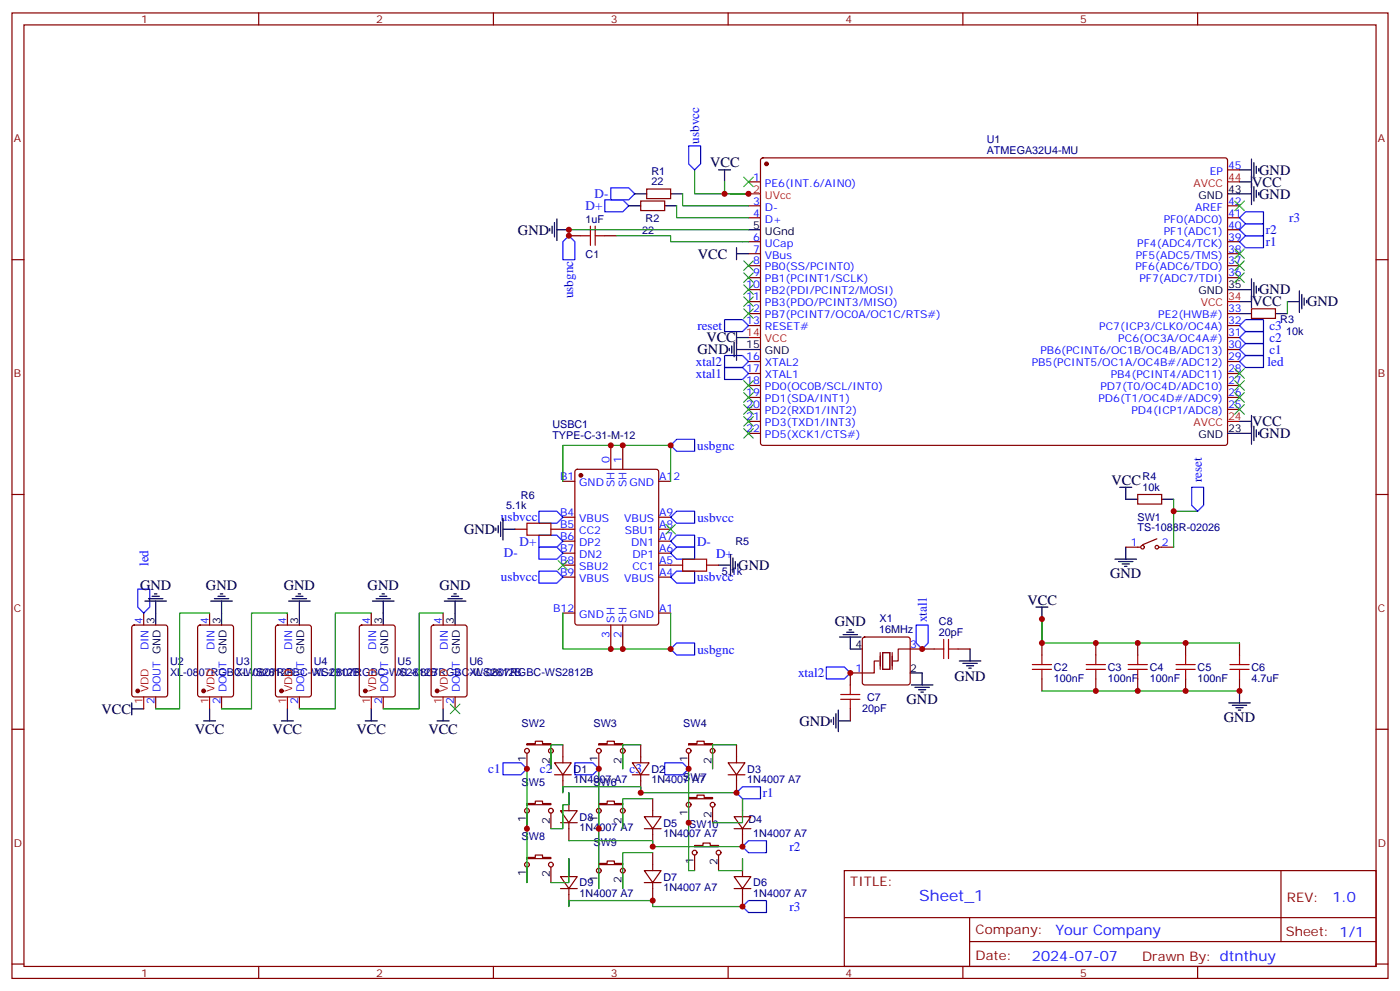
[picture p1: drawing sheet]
<svg xmlns="http://www.w3.org/2000/svg" width="412mm" height="292mm" viewBox="0 0 412 292" stroke-linecap="round" stroke-linejoin="round" font-family="sans-serif">
<g fill="none" stroke="#870000" stroke-width=".35">
<path d="M3.5 3.8h405.4v284.3h-405.4zM7.1 7.3h398.2v277.3h-398.2zM76.2 3.8v3.5M145.3 3.8v3.5M214.5 3.8v3.5M283.6 3.8v3.5M352.8 3.8v3.5M188.7 59.2h7.1v2.8h-7.1zM190.5 55.7h7.1v2.8h-7.1zM220.5 53.6h3.5M224.2 46.7l.5-.2 136.5 .1 .4 .6-.1 83.5-.6 .5-136.5-.1-.4-.6v-83.3zM361.6 50h3.5"/>
<path d="M3.5 76.5h3.6M167.6 69.4h3.5M178.2 69.4h3.5M220.5 60.6h3.5M220.5 64.1h3.5M220.5 71.2h3.5M220.5 74.7h3.5M220.5 78.2h3.5M361.6 60.6h3.5M361.6 64.1h3.5M361.6 71.2h3.5M361.6 74.7h3.5"/>
<path d="M361.6 78.2h3.5M361.6 67.7h3.5M405.3 76.5h3.6M220.5 81.8h3.5M220.5 85.3h3.5M220.5 88.8h3.5M220.5 92.4h3.5M220.5 95.9h3.5M361.6 81.8h3.5M361.6 92.4h3.5M361.6 95.9h3.5M361.6 99.4h3.5"/>
<path d="M368.7 90.9h7v2.9h-7zM220.5 106.5h3.5M220.5 110h3.5M220.5 113.5h3.5M220.5 117.1h3.5M361.6 106.5h3.5M361.6 110h3.5M361.6 113.5h3.5M361.6 117.1h3.5M361.6 102.9h3.5M169.6 138.4l.4-.2h23.3l.7 .4v44.8l-.4 .6-23.6 .1-.6-.5-.1-44.7zM179.9 131.2v7"/>
<path d="M183.4 131.2v7M220.5 120.6h3.5M220.5 124.1h3.5M220.5 127.6h3.5M361.6 120.6h3.5M3.5 145.6h3.6M151.7 155.9h3.5M162.3 155.9h7M165.8 141.7h3.5M165.8 152.3h3.5M165.8 159.4h3.5M194 141.7h3.6"/>
<path d="M194 152.3h3.6M194 155.9h3.6M194 159.4h3.6M335.1 145.6h7.1v2.8h-7.1zM340.8 158.7l-4.3 1.7M405.3 145.6h3.6M165.8 162.9h3.5M165.8 166.4h3.5M165.8 170h3.5M194 162.9h3.6M194 166.4h7.1M194 170h3.6"/>
<path d="M208.1 166.4h3.6M331.6 161.1h4.2M341.5 161.1h4.2M39 184.3l.5-.2h9.2l.6 .4 .1 20-.5 .7h-9.4l-.6-.4-.1-20zM42.3 180.6v3.5M58.4 184.3l.5-.2h9.2l.6 .4 .1 20-.5 .7h-9.4l-.6-.4-.1-20zM61.7 180.6v3.5M81.4 184.3l.4-.2h9.2l.7 .4v20l-.4 .7h-9.5l-.6-.4-.1-20zM84.7 180.6v3.5M106.1 184.3l.4-.2h9.2l.7 .4v20l-.4 .7h-9.5l-.6-.4-.1-20zM109.4 180.6v3.5M127.2 184.3l.5-.2h9.2l.6 .4 .1 20-.5 .7h-9.4l-.6-.4-.1-20z"/>
<path d="M130.5 180.6v3.5M165.8 180.6h3.5M179.9 184.1v7M183.4 184.1v7M194 180.6h3.6M254 198.2h-3.5v3.5M254.2 187.8l.5-.2h12.7l.5 .2 .2 .5v12.7l-.2 .5-.5 .2h-12.7l-.5-.2-.2-.5v-12.7zM268.1 191.1h7.1M282.2 191.1h3.6M306.9 189.4v3.5M306.9 200v3.5M322.8 189.4v3.5"/>
<path d="M322.8 200v3.5M335.1 189.4v3.5M335.1 200v3.5M349.2 189.4v3.5M349.2 200v3.5M365.1 189.4v3.5M365.1 200v3.5M3.5 214.8h3.6M45.9 205.2v3.6M65.3 205.2v3.6M88.2 205.2v3.6M112.9 205.2v3.6"/>
<path d="M134.1 205.2v3.6M155.2 219h2.5v-.7h2.1v.7h2.5v.4h-7.1zM165.8 219.4v5.2M176.4 219h2.5v-.7h2.1v.7h2.4v.4h-7zM188.7 219.4v5.2M202.8 219h2.5v-.7h2.1v.7h2.5v.4h-7.1zM217 219.4v5.2M250.5 208.8v3.5M405.3 214.8h3.6M155.2 236.6h2.5v-.7h2.1v.7h2.5v.4h-7.1zM155.2 221.8v4.6M155.2 239.5v4.6"/>
<path d="M162.3 221.8v4.6M162.3 239.5v4.6M163.3 224.6h5l-2.5 3.6zM163.3 228.2h5M165.1 238.8h4.9l-2.4 3.5zM165.8 228.2v5.3M167.6 233.5v5.3M176.4 236.6h2.5v-.7h2.1v.7h2.4v.4h-7zM176.4 221.8v4.6M176.4 239.5v4.6M183.4 221.8v4.6M183.4 239.5v4.6"/>
<path d="M186.3 224.6h4.9l-2.5 3.6zM186.3 228.2h4.9M188.7 228.2v5.3M192.3 235.2v5.3M202.8 234.9h2.5v-.7h2.1v.7h2.5v.3h-7.1zM202.8 221.8v4.6M202.8 237.7v4.6M209.9 221.8v4.6M209.9 237.7v4.6M214.5 224.6h4.9l-2.4 3.6zM214.5 228.2h4.9M217 228.2v5.3"/>
<path d="M218.7 235.2v5.3M155.2 252.5h2.5v-.7h2.1v.7h2.5v.4h-7.1zM155.2 255.3v4.6M162.3 255.3v4.6M165.1 258.2h4.9l-2.4 3.5zM165.1 242.3h4.9M167.6 242.3v5.3M167.6 252.9v5.3M176.4 254.3h2.5v-.7h2.1v.7h2.4v.3h-7zM176.4 257.1v4.6M183.4 257.1v4.6M189.8 240.5h4.9l-2.4 3.6z"/>
<path d="M189.8 256.4h4.9l-2.4 3.5zM189.8 244.1h4.9M189.8 259.9h4.9M192.3 244.1v5.2M192.3 251.1v5.3M192.3 259.9v5.3M204.6 249h2.5v-.7h2.1v.7h2.5v.3h-7.1zM204.6 251.8v4.6M211.7 251.8v4.6M216.3 240.5h4.9l-2.5 3.6zM216.3 258.2h4.9l-2.5 3.5zM216.3 244.1h4.9"/>
<path d="M218.7 244.1v5.2M218.7 252.9v5.3M248.7 256.4h156.6v28.2h-156.6zM377.3 256.4v20.9M165.1 261.7h4.9M167.6 261.7v5.3M216.3 261.7h4.9M218.7 261.7v5.3M248.7 270.2h156.5M285.6 277.3h119.6M285.6 270.2v14.2M3.5 283.9h3.6"/>
<path d="M76.2 284.6v3.5M145.3 284.6v3.5M214.5 284.6v3.5M283.6 284.6v3.5M352.8 284.6v3.5M405.3 283.9h3.6"/>
<circle cx="336.5" cy="161.1" r=".53"/>
<circle cx="340.8" cy="161.1" r=".53"/>
<circle cx="155.2" cy="238.8" r=".71"/>
<circle cx="155.2" cy="221.1" r=".71"/>
<circle cx="162.3" cy="221.1" r=".71"/>
<circle cx="162.3" cy="238.8" r=".71"/>
<circle cx="176.4" cy="238.8" r=".71"/>
<circle cx="176.4" cy="221.1" r=".71"/>
<circle cx="183.4" cy="238.8" r=".71"/>
<circle cx="183.4" cy="221.1" r=".71"/>
<circle cx="202.8" cy="221.1" r=".71"/>
<circle cx="202.8" cy="237" r=".71"/>
<circle cx="209.9" cy="237" r=".71"/>
<circle cx="209.9" cy="221.1" r=".71"/>
<circle cx="155.2" cy="254.6" r=".71"/>
<circle cx="162.3" cy="254.6" r=".71"/>
<circle cx="176.4" cy="256.4" r=".71"/>
<circle cx="183.4" cy="256.4" r=".71"/>
<circle cx="204.6" cy="251.1" r=".71"/>
<circle cx="211.7" cy="251.1" r=".71"/>
</g>
<g fill="#870000" stroke="#870000" stroke-width=".35">
<circle cx="225.8" cy="48.3" r=".53"/>
<circle cx="171.1" cy="140" r=".53"/>
<circle cx="40.6" cy="203.5" r=".53"/>
<circle cx="60" cy="203.5" r=".53"/>
<circle cx="82.9" cy="203.5" r=".53"/>
<circle cx="107.6" cy="203.5" r=".53"/>
<circle cx="128.8" cy="203.5" r=".53"/>
</g>
<path d="M220.5 57.1h3.5M361.6 53.6h3.5M220.5 99.4h3.5M361.6 88.8h3.5M361.6 124.1h3.5M42.3 205.2v3.6M61.7 205.2v3.6M84.7 205.2v3.6M109.4 205.2v3.6M130.5 205.2v3.6" fill="none" stroke="#f00" stroke-width=".35"/>
<g fill="none" stroke="#000" stroke-width=".35">
<path d="M187 57.1h3.5M197.6 57.1h3.5M211.7 50h3.5M213.4 50v3.6M361.6 57.1h7.1M365.1 50h3.6M365.1 53.6h3.6M368.7 46.8v13.5M369.4 47.9v4.2M369.4 55v4.2M370.1 49v2.1M370.1 56v2.1"/>
<path d="M370.8 49.7v.7M370.8 56.7v.7M161.9 67.3v.7M162.6 66.6v2.1M163.3 65.5v4.3M164 67.7h3.6M164 64.5v6.3M185.2 60.6h3.5M195.8 60.6h3.5M217 74.7h3.5M217 73v3.5M220.5 67.7h3.5"/>
<path d="M217 97.6v8.5M217 99.4h3.5M361.6 85.3h7.1M365.1 88.8h3.6M365.1 92.4h3.6M368.7 82.1v8.5M369.4 83.2v4.2M370.1 84.2v2.2M370.8 84.9v.8M375.7 92.4h3.5M379.2 88.8h3.6M382.8 85.7v6.3"/>
<path d="M383.5 86.7v4.2M384.2 87.8v2.1M384.9 88.5v.7M214.8 102.6v.7M215.5 101.9v2.1M216.3 100.8v4.3M217 102.9h7M361.6 127.6h7.1M365.1 124.1h3.6M368.7 122.3v8.5M369.4 125.5v4.3M370.1 126.6v2.1"/>
<path d="M370.8 127.3v.7M146 155.5v.7M146.8 154.8v2.1M147.5 153.7v4.3M148.2 155.9h3.5M148.2 152.7v6.3M329.8 143.5h3.6M331.6 143.5v3.5h3.5M342.2 147h3.5M42.7 177h6.3M43.7 176.3h4.3M44.8 175.6h2.1"/>
<path d="M45.5 174.9h.7M45.9 177v7.1M62.1 177h6.3M63.1 176.3h4.3M64.2 175.6h2.1M64.9 174.9h.7M65.3 177v7.1M85 177h6.4M86.1 176.3h4.2M87.1 175.6h2.2M87.8 174.9h.7M88.2 177v7.1"/>
<path d="M109.7 177h6.4M110.8 176.3h4.2M111.8 175.6h2.1M112.5 174.9h.7M112.9 177v7.1M130.9 177h6.3M131.9 176.3h4.3M133 175.6h2.1M133.7 174.9h.7M134.1 177v7.1M211.7 166.4h3.5M215.2 163.3v6.3"/>
<path d="M215.9 164.3v4.3M216.6 165.4v2.1M217.3 166.1v.7M305.2 178.8h3.5M306.9 178.8v3.5M328.4 164.7h6.4M329.5 165.4h4.2M330.6 166.1h2.1M331.3 166.8h.7M331.6 161.1v3.6M247.3 187.6h6.3M248.4 186.9h4.2"/>
<path d="M249.4 186.2h2.1M250.1 185.5h.7M250.5 187.6v3.5h3.5M268.1 198.2h3.5v3.5M282.6 194.7h6.3M283.6 195.4h4.3M284.7 196.1h2.1M285.4 196.8h.7M285.8 191.1v3.6M38.8 208.8h3.5M38.8 207v3.5M60 212.3h3.5"/>
<path d="M61.7 208.8v3.5M82.9 212.3h3.5M84.7 208.8v3.5M107.6 212.3h3.5M109.4 208.8v3.5M128.8 212.3h3.5M130.5 208.8v3.5M244.8 211.9v.8M245.5 211.2v2.2M246.2 210.2v4.2M246.9 212.3h3.6M246.9 209.1v6.4"/>
<path d="M268.5 201.7h6.3M269.5 202.4h4.3M270.6 203.1h2.1M271.3 203.8h.7M361.9 207h6.4M363 207.7h4.2M364.1 208.4h2.1M364.8 209.1h.7M365.1 203.5v3.5"/>
</g>
<g fill="none" stroke="#008700" stroke-width=".35">
<path d="M201.1 57.1v3.5h19.4M204.6 50v7.1h15.9h-5.3M213.4 53.6v3.5M181.7 69.4h15.9v1.8h22.9M199.3 60.6v3.5h21.2M220.5 67.7h-52.9v1.7M379.2 88.8v3.6M165.8 141.7v-10.5h31.8v10.5M345.7 147v14.1M345.7 150.6h7.1M61.7 180.6h-8.8v28.2h-7M84.7 180.6h-10.6v28.2h-8.8"/>
<path d="M109.4 180.6h-10.6v28.2h-10.6M130.5 180.6h-7v28.2h-10.6M165.8 180.6v10.5h31.8v-10.5M306.9 189.4v-7.1v7.1h58.2M165.8 219.4h-3.5v7M188.7 219.4h-5.3v7M217 219.4h-7.1v7M306.9 203.5h58.2M155.2 226.4v33.5M165.8 233.5v-1.8h22.9v1.8h28.3M167.6 233.5v3.5h-1.8v7.1h-3.5M176.4 226.4v35.3"/>
<path d="M192.3 235.2h-8.9v8.9M202.8 226.4v30h1.8M218.7 235.2v7.1h-8.8M167.6 247.6h24.7v1.7h26.4M167.6 252.9v7h-5.3M192.3 251.1h-8.9v10.6M218.7 252.9v3.5h-7M167.6 267v-1.8h24.7v1.8h26.4"/>
</g>
<g fill="none" stroke="#00f" stroke-width=".35">
<path d="M178.2 58.8h5.2l1.8 1.8-1.8 1.8h-5.2zM179.9 55.3h5.3l1.8 1.8-1.8 1.7h-5.3zM202.8 43h3.6v5.3l-1.8 1.7-1.8-1.7zM167.6 69.4l1.7 1.8v5.3h-3.5v-5.3zM365.1 64.1l1.8-1.7h5.3v3.5h-5.3zM365.1 67.7l1.8-1.8h5.3v3.5h-5.3zM365.1 71.2l1.8-1.8h5.3v3.6h-5.3zM213.4 94.1h5.3l1.8 1.8-1.8 1.7h-5.3zM365.1 99.4l1.8-1.8h5.3v3.6h-5.3zM365.1 95.9l1.8-1.8h5.3v3.5h-5.3zM213.4 108.2h5.3l1.8 1.8-1.8 1.8h-5.3zM213.4 104.7h5.3l1.8 1.8-1.8 1.7h-5.3z"/>
<path d="M365.1 106.5l1.8-1.8h5.3v3.5h-5.3zM365.1 102.9l1.8-1.7h5.3v3.5h-5.3zM197.6 131.2l1.7-1.8h5.3v3.5h-5.3zM158.7 150.6h5.3l1.8 1.7-1.8 1.8h-5.3zM158.7 157.6h5.3l1.8 1.8-1.8 1.7h-5.3zM197.6 152.3l1.7-1.7h5.3v3.5h-5.3zM197.6 159.4l1.7-1.8h5.3v3.5h-5.3zM351 143.5h3.5v5.3l-1.7 1.8-1.8-1.8zM40.6 173.5h3.5v5.3l-1.8 1.8-1.7-1.8zM158.7 168.2h5.3l1.8 1.8-1.8 1.7h-5.3zM158.7 161.1h5.3l1.8 1.8-1.8 1.8h-5.3zM197.6 162.9l1.7-1.8h5.3v3.6h-5.3z"/>
<path d="M199.3 168.2h5.3v3.5h-5.3l-1.7-1.7zM197.6 191.1l1.7-1.7h5.3v3.5h-5.3zM243.4 196.4h5.3l1.8 1.8-1.8 1.8h-5.3zM269.9 184.1h3.5v5.3l-1.8 1.7-1.7-1.7zM148.2 224.6h5.3l1.7 1.8-1.7 1.8h-5.3zM169.3 224.6h5.3l1.8 1.8-1.8 1.8h-5.3zM195.8 224.6h5.3l1.7 1.8-1.7 1.8h-5.3zM217 233.5l1.7-1.8h5.3v3.5h-5.3zM218.7 249.3l1.8-1.7h5.3v3.5h-5.3zM218.7 267l1.8-1.8h5.3v3.5h-5.3z"/>
</g>
<g fill="none" stroke="#a10000" stroke-width=".35">
<path d="M171.1 69.4h2.8M173.9 66.6v5.6M175.3 69.4h2.9M175.3 66.6v5.6M155.2 154.1h7.1v3.5h-7.1zM201.1 164.7h7v3.5h-7zM275.2 191.1h2.8M278 188.3v5.7M279.4 188.3v5.7M279.4 191.1h2.8M304.1 197.1h5.6M304.1 195.7h5.6"/>
<path d="M306.9 192.9v2.8M306.9 197.1v2.9M320 197.1h5.6M320 195.7h5.6M322.8 192.9v2.8M322.8 197.1v2.9M332.3 197.1h5.7M332.3 195.7h5.7M335.1 192.9v2.8M335.1 197.1v2.9M346.4 197.1h5.7M346.4 195.7h5.7"/>
<path d="M349.2 192.9v2.8M349.2 197.1v2.9M362.3 197.1h5.6M362.3 195.7h5.6M365.1 192.9v2.8M365.1 197.1v2.9M247.6 206h5.7M247.6 204.5h5.7M250.5 201.7v2.8M250.5 206v2.8"/>
</g>
<path d="M258.9 194.7h-1.4v3.5h-3.5M259.3 192.2v4.9M260 192.2h2.1v4.9h-2.1zM262.8 192.2v4.9M268.1 191.1h-3.5v3.6h-1.4" fill="none" stroke="#870012" stroke-width=".35"/>
<g fill="none" stroke="#3c3" stroke-width=".35">
<path d="M219.1 52.1l2.8 2.9M221.9 52.1l-2.8 2.9M363.7 59.2l2.8 2.8M366.5 59.2l-2.8 2.8M219.1 76.8l2.8 2.9M221.9 76.8l-2.8 2.9M363.7 73.3l2.8 2.8M363.7 76.8l2.8 2.9M366.5 73.3l-2.8 2.8M366.5 76.8l-2.8 2.9M219.1 80.4l2.8 2.8M219.1 83.9l2.8 2.8"/>
<path d="M219.1 87.4l2.8 2.8M219.1 90.9l2.8 2.9M221.9 80.4l-2.8 2.8M221.9 83.9l-2.8 2.8M221.9 87.4l-2.8 2.8M221.9 90.9l-2.8 2.9M363.7 80.4l2.8 2.8M366.5 80.4l-2.8 2.8M219.1 112.1l2.8 2.8M219.1 115.6l2.8 2.9M219.1 119.2l2.8 2.8M221.9 112.1l-2.8 2.8"/>
<path d="M221.9 115.6l-2.8 2.9M221.9 119.2l-2.8 2.8M363.7 108.6l2.8 2.8M363.7 112.1l2.8 2.8M363.7 115.6l2.8 2.9M363.7 119.2l2.8 2.8M366.5 108.6l-2.8 2.8M366.5 112.1l-2.8 2.8M366.5 115.6l-2.8 2.9M366.5 119.2l-2.8 2.8M219.1 126.2l2.8 2.8M219.1 122.7l2.8 2.8"/>
<path d="M221.9 126.2l-2.8 2.8M221.9 122.7l-2.8 2.8M196.1 154.4l2.9 2.9M199 154.4l-2.9 2.9M164.4 165l2.8 2.9M167.2 165l-2.8 2.9M132.6 207.4l2.9 2.8M135.5 207.4l-2.9 2.8"/>
</g>
<g fill="#c00">
<circle cx="167.6" cy="69.4" r=".88"/>
<circle cx="322.8" cy="203.5" r=".88"/>
<circle cx="335.1" cy="203.5" r=".88"/>
<circle cx="349.3" cy="203.5" r=".88"/>
<circle cx="365.1" cy="203.5" r=".88"/>
<circle cx="345.7" cy="150.6" r=".88"/>
<circle cx="271.6" cy="191.1" r=".88"/>
<circle cx="250.5" cy="198.2" r=".88"/>
<circle cx="197.6" cy="131.2" r=".88"/>
<circle cx="197.6" cy="191.1" r=".88"/>
<circle cx="179.9" cy="191.1" r=".88"/>
<circle cx="183.4" cy="191.1" r=".88"/>
<circle cx="183.4" cy="131.2" r=".88"/>
<circle cx="179.9" cy="131.2" r=".88"/>
<circle cx="155.2" cy="244.1" r=".88"/>
<circle cx="155.2" cy="226.4" r=".88"/>
<circle cx="176.4" cy="244.1" r=".88"/>
<circle cx="176.4" cy="226.4" r=".88"/>
<circle cx="202.8" cy="242.3" r=".88"/>
<circle cx="202.8" cy="226.4" r=".88"/>
<circle cx="188.7" cy="233.5" r=".88"/>
<circle cx="217" cy="233.5" r=".88"/>
<circle cx="192.3" cy="249.3" r=".88"/>
<circle cx="218.7" cy="249.3" r=".88"/>
<circle cx="192.3" cy="265.2" r=".88"/>
<circle cx="218.7" cy="267" r=".88"/>
<circle cx="213.4" cy="57.1" r=".88"/>
<circle cx="167.6" cy="67.7" r=".88"/>
<circle cx="306.9" cy="182.3" r=".88"/>
<circle cx="306.9" cy="189.4" r=".88"/>
<circle cx="322.8" cy="189.4" r=".88"/>
<circle cx="335.1" cy="189.4" r=".88"/>
<circle cx="349.3" cy="189.4" r=".88"/>
<circle cx="220.5" cy="57.1" r=".88"/>
</g>
<text font-size="4.6" fill="#00f" x="270.8" y="265.4">Sheet_1</text>
<g font-size="4.2">
<text x="209.2" y="49.3">VCC</text>
<text x="370.9" y="51.4">GND</text>
<text x="368.8" y="55">VCC</text>
<text x="370.9" y="58.5">GND</text>
<text x="152.6" y="69.1">GND</text>
<text x="205.5" y="76.1">VCC</text>
<text x="370.9" y="86.7">GND</text>
<text x="368.8" y="90.2">VCC</text>
<text x="385.1" y="90.2">GND</text>
<text x="208.1" y="100.8">VCC</text>
<text x="205.5" y="104.4">GND</text>
<text x="368.8" y="125.5">VCC</text>
<text x="370.9" y="129">GND</text>
<text x="327.4" y="142.8">VCC</text>
<text x="136.7" y="157.3">GND</text>
<text x="217.5" y="167.9">GND</text>
<text x="41.3" y="173.8">GND</text>
<text x="60.7" y="173.8">GND</text>
<text x="83.6" y="173.8">GND</text>
<text x="108.3" y="173.8">GND</text>
<text x="129.5" y="173.8">GND</text>
<text x="327" y="170.3">GND</text>
<text x="302.7" y="178.1">VCC</text>
<text x="245.9" y="184.4">GND</text>
<text x="281.2" y="200.7">GND</text>
<text x="267.1" y="207.4">GND</text>
<text x="29.9" y="210.2">VCC</text>
<text x="235.5" y="213.7">GND</text>
<text x="360.5" y="212.7">GND</text>
<text x="57.4" y="216.2">VCC</text>
<text x="80.3" y="216.2">VCC</text>
<text x="105" y="216.2">VCC</text>
<text x="126.2" y="216.2">VCC</text>
</g>
<g font-size="4.2" fill="#00f">
<text x="392.5" y="265.7">1.0</text>
<text x="310.9" y="275.2">Your Company</text>
<text x="304" y="283">2024-07-07</text>
</g>
<g font-size="3.9" fill="#00f">
<text x="206" y="42.3" transform="rotate(-90 206 42.3)">usbvcc</text>
<text x="175.1" y="58.3">D-</text>
<text x="172.5" y="61.9">D+</text>
<text x="379.7" y="65.5">r3</text>
<text x="372.9" y="68.9">r2</text>
<text x="372.9" y="72.5">r1</text>
<text x="168.8" y="87.8" transform="rotate(-90 168.8 87.8)">usbgnc</text>
<text x="205.4" y="97.1">reset</text>
<text x="373.9" y="100.7">c2</text>
<text x="373.9" y="97.1">c3</text>
<text x="205" y="107.7">xtal2</text>
<text x="373.4" y="107.7">led</text>
<text x="373.9" y="104.2">c1</text>
<text x="205" y="111.3">xtal1</text>
<text x="205.4" y="132.4">usbgnc</text>
<text x="354" y="142" transform="rotate(-90 354 142)">reset</text>
<text x="147.6" y="153.5">usbvcc</text>
<text x="205.4" y="153.7">usbvcc</text>
<text x="153.1" y="160.7">D+</text>
<text x="205.3" y="160.7">D-</text>
<text x="43.7" y="166.7" transform="rotate(-90 43.7 166.7)">led</text>
<text x="148.4" y="164.1">D-</text>
<text x="211" y="164.3">D+</text>
<text x="147.6" y="171.1">usbvcc</text>
<text x="205.4" y="171.2">usbvcc</text>
<text x="273" y="183.3" transform="rotate(-90 273 183.3)">xtal1</text>
<text x="205.4" y="192.5">usbgnc</text>
<text x="235.1" y="199.4">xtal2</text>
<text x="143.8" y="227.7">c1</text>
<text x="159" y="227.6">c2</text>
<text x="185.5" y="227.6">c3</text>
<text x="224.7" y="234.7">r1</text>
<text x="232.5" y="250.7">r2</text>
<text x="232.5" y="268.4">r3</text>
</g>
<g font-size="3.9" fill="#800">
<text x="250.5" y="261">TITLE:</text>
<text x="379.1" y="265.7">REV:</text>
<text x="287.4" y="275.2">Company:</text>
<text x="378.7" y="275.8">Sheet: 1/1</text>
<text x="287.4" y="282.9">Date:</text>
<text x="336.4" y="282.9">Drawn By: dtnthuy</text>
</g>
<g font-size="3.2" fill="#800">
<text x="41.6" y="6.8">1</text>
<text x="110.8" y="6.8">2</text>
<text x="179.9" y="6.8">3</text>
<text x="249.1" y="6.8">4</text>
<text x="318.2" y="6.8">5</text>
<text x="4.1" y="41.9">A</text>
<text x="405.9" y="41.9">A</text>
<text x="4.1" y="111.1">B</text>
<text x="405.9" y="111.1">B</text>
<text x="4.1" y="180.2">C</text>
<text x="405.9" y="180.2">C</text>
<text x="4.1" y="249.3">D</text>
<text x="405.9" y="249.3">D</text>
<text x="41.6" y="287.6">1</text>
<text x="110.8" y="287.6">2</text>
<text x="179.9" y="287.6">3</text>
<text x="249.1" y="287.6">4</text>
<text x="318.2" y="287.6">5</text>
</g>
<g font-size="3.2" fill="#000080">
<text x="290.7" y="45.3">ATMEGA32U4-MU</text>
<text x="290.7" y="42.2">U1</text>
<text x="191.9" y="51.4">R1</text>
<text x="191.9" y="54.6">22</text>
<text x="172.5" y="65.5">1uF</text>
<text x="190.2" y="65.3">R2</text>
<text x="189.2" y="68.8">22</text>
<text x="172.5" y="75.8">C1</text>
<text x="377.1" y="95.3">R3</text>
<text x="378.9" y="98.8">10k</text>
<text x="162.7" y="129.4">TYPE-C-31-M-12</text>
<text x="162.7" y="126.2">USBC1</text>
<text x="336.6" y="141.4">R4</text>
<text x="149.1" y="149.9">5.1k</text>
<text x="153.5" y="147">R6</text>
<text x="336.6" y="144.6">10k</text>
<text x="335.1" y="153.3">SW1</text>
<text x="216.6" y="160.5">R5</text>
<text x="335.1" y="156.5">TS-1088R-02026</text>
<text x="212.6" y="169.3">5.1k</text>
<text x="259.1" y="183.2">X1</text>
<text x="276.6" y="184.1">C8</text>
<text x="259" y="186.4">16MHz</text>
<text x="276.6" y="187.3">20pF</text>
<text x="50.1" y="195.8">U2</text>
<text x="69.5" y="195.8">U3</text>
<text x="92.4" y="195.8">U4</text>
<text x="117.1" y="195.8">U5</text>
<text x="138.3" y="195.8">U6</text>
<text x="310.4" y="197.6">C2</text>
<text x="326.3" y="197.6">C3</text>
<text x="338.7" y="197.6">C4</text>
<text x="352.8" y="197.6">C5</text>
<text x="368.7" y="197.6">C6</text>
<text x="50.1" y="199">XL-0807RGBC-WS2812B</text>
<text x="69.5" y="199">XL-0807RGBC-WS2812B</text>
<text x="92.4" y="199">XL-0807RGBC-WS2812B</text>
<text x="117.1" y="199">XL-0807RGBC-WS2812B</text>
<text x="138.3" y="199">XL-0807RGBC-WS2812B</text>
<text x="310.4" y="200.7">100nF</text>
<text x="326.3" y="200.7">100nF</text>
<text x="338.7" y="200.7">100nF</text>
<text x="352.8" y="200.7">100nF</text>
<text x="368.7" y="200.7">4.7uF</text>
<text x="254" y="209.6">20pF</text>
<text x="255.4" y="206.4">C7</text>
<text x="153.7" y="214">SW2</text>
<text x="174.8" y="214">SW3</text>
<text x="201.3" y="214">SW4</text>
<text x="169" y="227.6">D1</text>
<text x="191.9" y="227.6">D2</text>
<text x="220.1" y="227.6">D3</text>
<text x="153.7" y="231.6">SW5</text>
<text x="169" y="230.7">1N4007 A7</text>
<text x="174.8" y="231.6">SW6</text>
<text x="191.9" y="230.7">1N4007 A7</text>
<text x="201.3" y="229.9">SW7</text>
<text x="220.1" y="230.7">1N4007 A7</text>
<text x="170.7" y="244.8">1N4007 A7</text>
<text x="170.7" y="241.7">D8</text>
<text x="195.4" y="243.4">D5</text>
<text x="203" y="244">SW10</text>
<text x="220.5" y="242.3">D4</text>
<text x="153.7" y="247.5">SW8</text>
<text x="174.8" y="249.3">SW9</text>
<text x="195.4" y="246.6">1N4007 A7</text>
<text x="221.9" y="246.6">1N4007 A7</text>
<text x="170.7" y="261.1">D9</text>
<text x="195.4" y="262.5">1N4007 A7</text>
<text x="195.4" y="259.3">D7</text>
<text x="221.9" y="261.1">D6</text>
<text x="170.7" y="264.2">1N4007 A7</text>
<text x="221.9" y="264.2">1N4007 A7</text>
</g>
<g font-size="3.2" fill="#00f">
<text x="221.8" y="53.2">1</text>
<text x="356.4" y="51.4">EP</text>
<text x="361.8" y="49.7">45</text>
<text x="225.3" y="55">PE6(INT.6/AIN0)</text>
<text x="221.8" y="60.3">3</text>
<text x="221.8" y="63.8">4</text>
<text x="225.3" y="62">D-</text>
<text x="225.3" y="65.5">D+</text>
<text x="342.8" y="65.5">PF0(ADC0)</text>
<text x="352.1" y="62">AREF</text>
<text x="361.8" y="63.8">41</text>
<text x="361.8" y="60.3">42</text>
<text x="221.8" y="70.8">6</text>
<text x="342.8" y="69.1">PF1(ADC1)</text>
<text x="361.8" y="70.8">39</text>
<text x="361.8" y="67.3">40</text>
<text x="221.8" y="74.4">7</text>
<text x="221.8" y="77.9">8</text>
<text x="225.3" y="72.6">UCap</text>
<text x="225.3" y="76.1">VBus</text>
<text x="334.6" y="76.1">PF5(ADC5/TMS)</text>
<text x="335" y="72.6">PF4(ADC4/TCK)</text>
<text x="361.8" y="77.9">37</text>
<text x="361.8" y="74.4">38</text>
<text x="221.8" y="81.4">9</text>
<text x="225.3" y="79.7">PB0(SS/PCINT0)</text>
<text x="225.3" y="83.2">PB1(PCINT1/SCLK)</text>
<text x="334.5" y="79.7">PF6(ADC6/TDO)</text>
<text x="335.6" y="83.2">PF7(ADC7/TDI)</text>
<text x="361.8" y="81.4">36</text>
<text x="219.8" y="84.9">10</text>
<text x="219.8" y="88.5">11</text>
<text x="225.3" y="86.7">PB2(PDI/PCINT2/MOSI)</text>
<text x="219.8" y="92">12</text>
<text x="219.8" y="95.5">13</text>
<text x="225.3" y="90.2">PB3(PDO/PCINT3/MISO)</text>
<text x="225.3" y="93.8">PB7(PCINT7/OC0A/OC1C/RTS#)</text>
<text x="341.2" y="93.8">PE2(HWB#)</text>
<text x="361.8" y="95.5">32</text>
<text x="361.8" y="92">33</text>
<text x="225.3" y="97.3">RESET#</text>
<text x="323.8" y="97.3">PC7(ICP3/CLK0/OC4A)</text>
<text x="329.4" y="100.8">PC6(OC3A/OC4A#)</text>
<text x="361.8" y="99.1">31</text>
<text x="219.8" y="106.1">16</text>
<text x="225.3" y="107.9">XTAL2</text>
<text x="303.9" y="107.9">PB5(PCINT5/OC1A/OC4B#/ADC12)</text>
<text x="306.5" y="104.4">PB6(PCINT6/OC1B/OC4B/ADC13)</text>
<text x="361.8" y="106.1">29</text>
<text x="361.8" y="102.6">30</text>
<text x="219.8" y="109.6">17</text>
<text x="219.8" y="113.2">18</text>
<text x="225.3" y="111.4">XTAL1</text>
<text x="327.2" y="111.4">PB4(PCINT4/ADC11)</text>
<text x="361.8" y="113.2">27</text>
<text x="361.8" y="109.6">28</text>
<text x="219.8" y="116.7">19</text>
<text x="225.3" y="114.9">PD0(OC0B/SCL/INT0)</text>
<text x="225.3" y="118.5">PD1(SDA/INT1)</text>
<text x="323.6" y="118.5">PD6(T1/OC4D#/ADC9)</text>
<text x="324.1" y="114.9">PD7(T0/OC4D/ADC10)</text>
<text x="361.8" y="116.7">26</text>
<text x="219.8" y="120.2">20</text>
<text x="219.8" y="123.8">21</text>
<text x="225.3" y="122">PD2(RXD1/INT2)</text>
<text x="225.3" y="125.5">PD3(TXD1/INT3)</text>
<text x="333.3" y="122">PD4(ICP1/ADC8)</text>
<text x="361.8" y="120.2">25</text>
<text x="219.8" y="127.3">22</text>
<text x="225.3" y="129">PD5(XCK1/CTS#)</text>
<text x="179.6" y="136.5" transform="rotate(-90 179.6 136.5)">0</text>
<text x="183.1" y="136.5" transform="rotate(-90 183.1 136.5)">1</text>
<text x="165" y="141.4">B1</text>
<text x="170.6" y="143.2">GND</text>
<text x="181" y="143.5" transform="rotate(-90 181 143.5)">SH</text>
<text x="184.5" y="143.5" transform="rotate(-90 184.5 143.5)">SH</text>
<text x="185.4" y="143.2">GND</text>
<text x="194.2" y="141.4">A12</text>
<text x="165" y="152">B4</text>
<text x="165" y="155.5">B5</text>
<text x="170.6" y="153.7">VBUS</text>
<text x="183.9" y="153.7">VBUS</text>
<text x="194.2" y="155.5">A8</text>
<text x="194.2" y="152">A9</text>
<text x="165" y="159">B6</text>
<text x="170.6" y="157.3">CC2</text>
<text x="170.6" y="160.8">DP2</text>
<text x="184" y="157.3">SBU1</text>
<text x="185.9" y="160.8">DN1</text>
<text x="194.2" y="159">A7</text>
<text x="333.1" y="160.8">1</text>
<text x="342.2" y="160.8">2</text>
<text x="165" y="162.6">B7</text>
<text x="165" y="166.1">B8</text>
<text x="170.6" y="164.3">DN2</text>
<text x="170.6" y="167.9">SBU2</text>
<text x="186.3" y="167.9">CC1</text>
<text x="186.3" y="164.3">DP1</text>
<text x="194.2" y="166.1">A5</text>
<text x="194.2" y="162.6">A6</text>
<text x="165" y="169.6">B9</text>
<text x="170.6" y="171.4">VBUS</text>
<text x="183.9" y="171.4">VBUS</text>
<text x="194.2" y="169.6">A4</text>
<text x="42" y="183.9" transform="rotate(-90 42 183.9)">4</text>
<text x="61.4" y="183.9" transform="rotate(-90 61.4 183.9)">4</text>
<text x="84.3" y="183.9" transform="rotate(-90 84.3 183.9)">4</text>
<text x="109" y="183.9" transform="rotate(-90 109 183.9)">4</text>
<text x="130.2" y="183.9" transform="rotate(-90 130.2 183.9)">4</text>
<text x="162.9" y="180.2">B12</text>
<text x="170.6" y="182">GND</text>
<text x="181" y="183.4" transform="rotate(-90 181 183.4)">SH</text>
<text x="184.5" y="183.4" transform="rotate(-90 184.5 183.4)">SH</text>
<text x="185.4" y="182">GND</text>
<text x="194.2" y="180.2">A1</text>
<text x="43.7" y="191.5" transform="rotate(-90 43.7 191.5)">DIN</text>
<text x="63.1" y="191.5" transform="rotate(-90 63.1 191.5)">DIN</text>
<text x="86.1" y="191.5" transform="rotate(-90 86.1 191.5)">DIN</text>
<text x="110.8" y="191.5" transform="rotate(-90 110.8 191.5)">DIN</text>
<text x="131.9" y="191.5" transform="rotate(-90 131.9 191.5)">DIN</text>
<text x="179.6" y="187.9" transform="rotate(-90 179.6 187.9)">3</text>
<text x="183.1" y="187.9" transform="rotate(-90 183.1 187.9)">2</text>
<text x="268.1" y="190.8">3</text>
<text x="252" y="197.8">1</text>
<text x="47.3" y="203.9" transform="rotate(-90 47.3 203.9)">DOUT GND</text>
<text x="66.7" y="203.9" transform="rotate(-90 66.7 203.9)">DOUT GND</text>
<text x="89.6" y="203.9" transform="rotate(-90 89.6 203.9)">DOUT GND</text>
<text x="114.3" y="203.9" transform="rotate(-90 114.3 203.9)">DOUT GND</text>
<text x="135.5" y="203.9" transform="rotate(-90 135.5 203.9)">DOUT GND</text>
<text x="45.5" y="207.4" transform="rotate(-90 45.5 207.4)">2</text>
<text x="64.9" y="207.4" transform="rotate(-90 64.9 207.4)">2</text>
<text x="87.8" y="207.4" transform="rotate(-90 87.8 207.4)">2</text>
<text x="112.5" y="207.4" transform="rotate(-90 112.5 207.4)">2</text>
<text x="133.7" y="207.4" transform="rotate(-90 133.7 207.4)">2</text>
</g>
<g font-size="3.2" fill="#f00">
<text x="361.8" y="53.2">44</text>
<text x="221.8" y="56.7">2</text>
<text x="225.3" y="58.5">UVcc</text>
<text x="351.5" y="55">AVCC</text>
<text x="361.8" y="88.5">34</text>
<text x="353.7" y="90.2">VCC</text>
<text x="219.8" y="99.1">14</text>
<text x="225.3" y="100.8">VCC</text>
<text x="351.5" y="125.5">AVCC</text>
<text x="361.8" y="123.8">24</text>
<text x="43.7" y="203.9" transform="rotate(-90 43.7 203.9)">VDD</text>
<text x="63.1" y="203.9" transform="rotate(-90 63.1 203.9)">VDD</text>
<text x="86.1" y="203.9" transform="rotate(-90 86.1 203.9)">VDD</text>
<text x="110.8" y="203.9" transform="rotate(-90 110.8 203.9)">VDD</text>
<text x="131.9" y="203.9" transform="rotate(-90 131.9 203.9)">VDD</text>
<text x="42" y="207.4" transform="rotate(-90 42 207.4)">1</text>
<text x="61.4" y="207.4" transform="rotate(-90 61.4 207.4)">1</text>
<text x="84.3" y="207.4" transform="rotate(-90 84.3 207.4)">1</text>
<text x="109" y="207.4" transform="rotate(-90 109 207.4)">1</text>
<text x="130.2" y="207.4" transform="rotate(-90 130.2 207.4)">1</text>
</g>
<g font-size="3.2">
<text x="353" y="58.5">GND</text>
<text x="361.8" y="56.7">43</text>
<text x="221.8" y="67.3">5</text>
<text x="225.3" y="69.1">UGnd</text>
<text x="353" y="86.7">GND</text>
<text x="361.8" y="84.9">35</text>
<text x="219.8" y="102.6">15</text>
<text x="225.3" y="104.4">GND</text>
<text x="353" y="129">GND</text>
<text x="361.8" y="127.3">23</text>
<text x="45.5" y="183.9" transform="rotate(-90 45.5 183.9)">3</text>
<text x="64.9" y="183.9" transform="rotate(-90 64.9 183.9)">3</text>
<text x="87.8" y="183.9" transform="rotate(-90 87.8 183.9)">3</text>
<text x="112.5" y="183.9" transform="rotate(-90 112.5 183.9)">3</text>
<text x="133.7" y="183.9" transform="rotate(-90 133.7 183.9)">3</text>
<text x="252" y="190.8">4</text>
<text x="268.1" y="197.8">2</text>
<text x="154.9" y="224.6" transform="rotate(-90 154.9 224.6)">1</text>
<text x="161.9" y="224.9" transform="rotate(-90 161.9 224.9)">2</text>
<text x="176" y="224.6" transform="rotate(-90 176 224.6)">1</text>
<text x="183.1" y="224.9" transform="rotate(-90 183.1 224.9)">2</text>
<text x="202.5" y="224.6" transform="rotate(-90 202.5 224.6)">1</text>
<text x="209.5" y="224.9" transform="rotate(-90 209.5 224.9)">2</text>
<text x="154.9" y="242.2" transform="rotate(-90 154.9 242.2)">1</text>
<text x="161.9" y="242.5" transform="rotate(-90 161.9 242.5)">2</text>
<text x="176" y="242.2" transform="rotate(-90 176 242.2)">1</text>
<text x="183.1" y="242.5" transform="rotate(-90 183.1 242.5)">2</text>
<text x="202.5" y="240.4" transform="rotate(-90 202.5 240.4)">1</text>
<text x="209.5" y="240.8" transform="rotate(-90 209.5 240.8)">2</text>
<text x="204.3" y="254.5" transform="rotate(-90 204.3 254.5)">1</text>
<text x="211.3" y="254.9" transform="rotate(-90 211.3 254.9)">2</text>
<text x="154.9" y="258.1" transform="rotate(-90 154.9 258.1)">1</text>
<text x="161.9" y="258.4" transform="rotate(-90 161.9 258.4)">2</text>
<text x="176" y="259.8" transform="rotate(-90 176 259.8)">1</text>
<text x="183.1" y="260.2" transform="rotate(-90 183.1 260.2)">2</text>
</g>
</svg>
